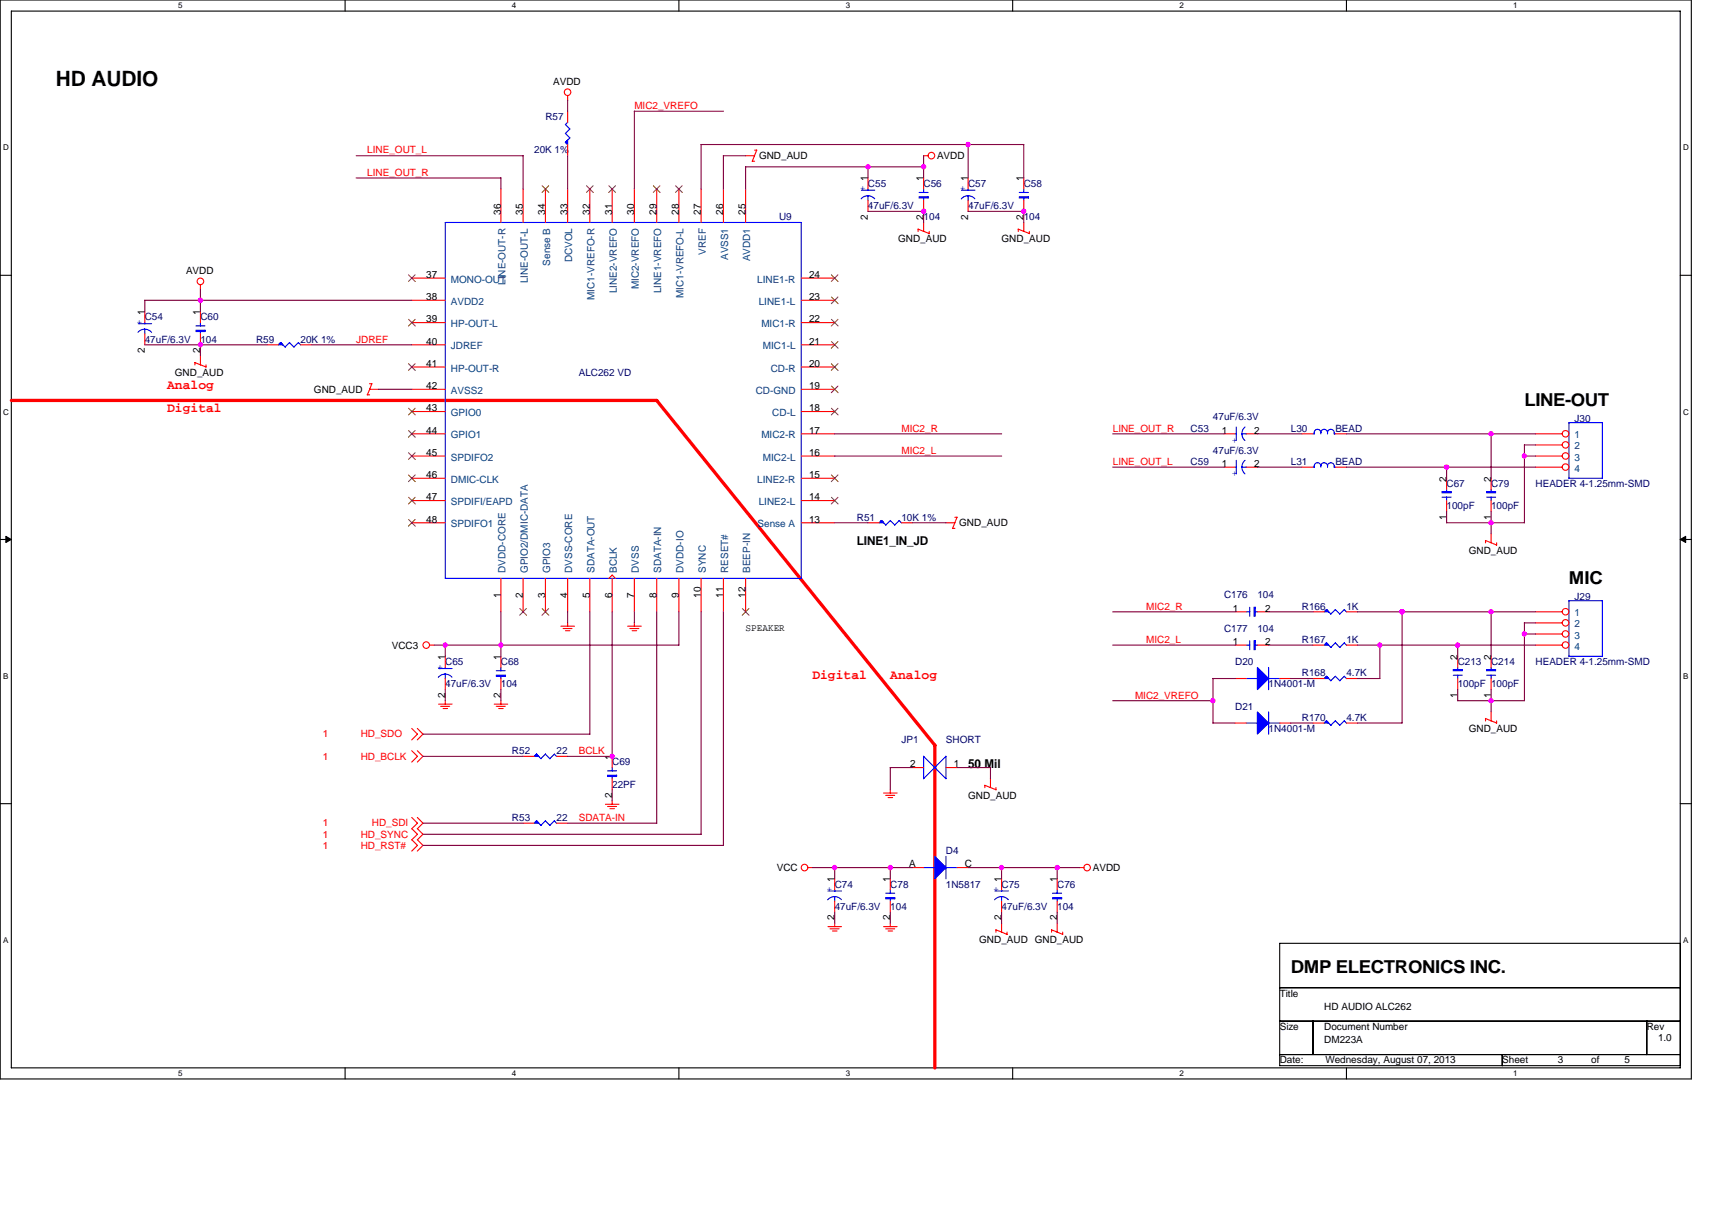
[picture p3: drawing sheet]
<svg xmlns="http://www.w3.org/2000/svg" width="297mm" height="210mm" viewBox="0 0 297 210" stroke-linecap="round" stroke-linejoin="round" font-family="sans-serif">
<path d="M0 0h293.5v187.2h-293.5zM2 1.9h289.5v183.4h-289.5z" fill="none" stroke="#000" stroke-width=".19"/>
<g fill="#fff">
<path d="M30.9 .2h.8v1.6h-.8z"/>
<path d="M30.9 185.5h.8v1.6h-.8z"/>
</g>
<path d="M59.9 0v1.9M59.9 185.3v1.9" fill="none" stroke="#000" stroke-width=".19"/>
<g fill="#fff">
<path d="M88.8 .2h.8v1.6h-.8z"/>
<path d="M88.8 185.5h.8v1.6h-.8z"/>
</g>
<path d="M117.8 0v1.9M117.8 185.3v1.9" fill="none" stroke="#000" stroke-width=".19"/>
<g fill="#fff">
<path d="M146.7 .2h.8v1.6h-.8z"/>
<path d="M146.7 185.5h.8v1.6h-.8z"/>
</g>
<path d="M175.7 0v1.9M175.7 185.3v1.9" fill="none" stroke="#000" stroke-width=".19"/>
<g fill="#fff">
<path d="M204.7 .2h.7v1.6h-.7z"/>
<path d="M204.7 185.5h.7v1.6h-.7z"/>
</g>
<path d="M233.6 0v1.9M233.6 185.3v1.9" fill="none" stroke="#000" stroke-width=".19"/>
<g fill="#fff">
<path d="M262.6 .2h.7v1.6h-.7z"/>
<path d="M262.6 185.5h.7v1.6h-.7z"/>
<path d="M.5 24.8h1v1.6h-1z"/>
<path d="M292 24.8h1v1.6h-1z"/>
<path d="M.5 70.7h1v1.5h-1z"/>
<path d="M292 70.7h1v1.5h-1z"/>
</g>
<path d="M0 47.8h2M291.5 47.8h2" fill="none" stroke="#000" stroke-width=".19"/>
<g fill="#fff">
<path d="M.5 116.5h.9v1.6h-.9z"/>
<path d="M292 116.5h.9v1.6h-.9z"/>
</g>
<path d="M0 93.6h2M291.5 93.6h2" fill="none" stroke="#000" stroke-width=".19"/>
<path d="M1 93.1l1 .5-1 .5zM291.5 93.6l1-.5v1z" fill="#000" stroke="#000" stroke-width=".17"/>
<g fill="#fff">
<path d="M.5 162.4h.9v1.5h-.9z"/>
<path d="M292 162.4h.9v1.5h-.9z"/>
</g>
<path d="M0 139.5h2M291.5 139.5h2M222 163.7h69.5v21.2h-69.5zM222 171.4h69.5M222 177.2h69.5M227.8 177.2v5.8M285.7 177.2v5.8M222 183h69.5M260.6 183v1.9" fill="none" stroke="#000" stroke-width=".19"/>
<path d="M2 69.5h111.9l48.3 59.8M162.2 129.3v56" fill="none" stroke="#f00" stroke-width=".57"/>
<g fill="none" stroke="#f00" stroke-width=".19">
<path d="M98.5 16.6v.8M98.5 19.3v1.9M86.9 32.8v5.8M90.8 32.8v5.8M94.6 32.8v5.8M98.5 25.1v1.9M98.5 32.8v5.8M102.3 32.8v5.8M106.2 32.8v5.8M110.1 32.8v5.8M113.9 32.8v5.8M117.8 32.8v5.8"/>
<path d="M121.6 32.8v5.8M125.5 32.8v5.8M129.3 27h1.6l-.4 1M129.4 32.8v5.8M130.5 28h.4M130.9 26.1h.4l-.4 1M150.6 30.9v1.9M150.6 34.7v2M159.3 39.8v.4M160.2 27h.8M160.2 38.6v1.6l-.9-.4M160.2 30.9v1.9"/>
<path d="M160.2 34.7v2M168 30.9v1.9M168 34.7v2M176.7 39.8v.4M177.6 38.6v1.6l-.9-.4M177.6 30.9v1.9M177.6 34.7v2M25.1 54v2M25.1 57.9v1.9M34.8 49.4v.8M34.8 54v2M34.8 57.9v1.9"/>
<path d="M46.4 59.8h1.9M52.2 59.8h1.9M71.5 59.8h5.8M71.5 56h5.8M71.5 52.1h5.8M71.5 48.3h5.8M139 59.8h5.8M139 56h5.8M139 52.1h5.8M139 48.3h5.8M160.2 40.1l1 .4M161.2 40.2v.4"/>
<path d="M177.6 40.1l1 .4M178.6 40.2v.4M33.8 62.9v.4M34.8 63.3l.9 .4M34.8 61.7v1.6l-1-.4M35.7 63.3v.4M64.1 66.6h.4M64.2 67.5l-.5 1h.4M64.5 66.6l-.4 1h1.6M71.5 67.6h5.8M71.5 79.1h5.8M71.5 75.3h5.8"/>
<path d="M71.5 71.4h5.8M71.5 63.7h5.8M139 67.6h5.8M139 79.1h5.8M139 75.3h5.8M139 71.4h5.8M139 63.7h5.8M212.4 75.3h1.9M216.2 75.3h2M225.9 75.3h1.9M231.7 75.3h1.9M266.4 79.1h4.7"/>
<path d="M266.4 75.3h4.7M266.4 77.2h4.7M71.5 90.7h5.8M71.5 86.9h5.8M71.5 83h5.8M139 90.7h5.8M139 86.9h5.8M139 83h5.8M150.6 90.7h1.9M156.4 90.7h1.9M164.1 90.7h1.6l-.4 1M165.3 91.7h.4"/>
<path d="M165.7 89.8h.4M166 89.8l-.4 .9M212.4 81.1h1.9M216.2 81.1h2M225.9 81.1h1.9M231.7 81.1h1.9M251 83v1.9M251 86.9v1.9M257.7 93.8v.4M258.7 94.2l1 .4v-.4M258.7 92.6v1.6l-1-.4M258.7 83v1.9"/>
<path d="M258.7 86.9v1.9M266.4 81.1h4.7M74.5 112h.9M77.3 113.9v1.9M77.3 117.8v1.9M86.9 100.4v5.8M86.9 113.9v1.9M86.9 117.8v1.9M90.8 100.4v5.8M94.6 100.4v5.8M97.3 108.7h2.4M97.7 109.1h1.5"/>
<path d="M98.1 109.5h.8M98.5 100.4v5.8M98.5 108.1v.6M102.3 100.4v5.8M105.6 100.4l.6-.6 .6 .6M106.2 100.4v5.8M108.9 108.7h2.3M109.3 109.1h1.5M109.7 109.5h.8M110.1 100.4v5.8M110.1 108.1v.6M113.9 100.4v5.8"/>
<path d="M117.8 100.4v5.8M121.6 100.4v5.8M125.5 100.4v5.8M129.4 100.4v5.8M214.3 112h1.9M214.3 117.8h1.9M214.3 106.2h1.9M218.2 112h1.9M218.2 106.2h1.9M222 117.8h2M227.8 112h2M227.8 117.8h2"/>
<path d="M227.8 106.2h2M233.6 112h1.9M233.6 117.8h1.9M233.6 106.2h1.9M252.9 113.9v1.9M252.9 117.8v1.9M258.7 113.9v1.9M258.7 117.8v1.9M266.4 112h4.7M266.4 106.2h4.7M266.4 108.1h4.7M266.4 110h4.7"/>
<path d="M71.4 130.3l1 1-1 .9M71.4 126.4l1 1-1 1M72.4 130.3l1 1-1 .9M72.4 126.4l1 1-1 1M76.1 122.2h2.3M76.5 122.6h1.5M76.9 123h.8M77.3 121.6v.6M85.7 122.2h2.4M86.1 122.6h1.6M86.5 123h.8M86.9 121.6v.6"/>
<path d="M90.8 131.3h1.9M96.6 131.3h1.9M105 139.6h2.4M105.4 140h1.6M106.2 131.3v1.9M106.2 135.1v2M106.2 139v.6M153.3 137.6h2.4M153.7 138h1.5M154.1 138.4h.8M154.5 137.1v.5M158.3 133.2h1.9"/>
<path d="M164.1 133.2h1.9M171.8 136.7l1 .4v-.4M171.8 135.1v1.6l-.9-.4v.4M214.3 125.5h1.9M222 125.5h2M227.8 125.5h2M233.6 125.5h1.9M257.7 124.7v.4M258.7 125.1l1 .4v-.4M258.7 123.5v1.6l-1-.4M71.4 143.8l1 1-1 1M71.4 141.9l1 1-1 .9"/>
<path d="M71.4 145.7l1 1-1 1M72.4 143.8l1 1-1 1M72.4 141.9l1 1-1 .9M72.4 145.7l1 1-1 1M90.8 142.9h1.9M96.6 142.9h1.9M105.8 140.3h.8M140.2 150.6h.8M144.8 152.5v1.9M144.8 156.4v1.9M154.5 152.5v1.9M154.5 156.4v1.9"/>
<path d="M158.3 150.6h1.9M166 150.6h2M173.8 152.5v1.9M173.8 156.4v1.9M183.4 152.5v1.9M183.4 156.4v1.9M187.3 150.6h.8M143.7 160.8h2.3M144 161.2h1.6M144.4 161.6h.8M144.8 160.2v.6M153.3 160.8h2.4"/>
<path d="M153.7 161.2h1.5M154.1 161.6h.8M154.5 160.2v.6M172.8 161.4l1 .4M172.8 161.4v.4M173.8 161.7l.9 .5M173.8 160.2v1.6M174.7 161.8v.4M183.4 161.7l1 .5M183.4 160.2v1.6l-1-.4 .1 .4M184.4 161.8v.4"/>
<circle cx="98.5" cy="16" r=".57"/>
<circle cx="161.6" cy="27" r=".57"/>
<circle cx="34.8" cy="48.8" r=".57"/>
<circle cx="271.6" cy="77.2" r=".57"/>
<circle cx="271.6" cy="75.3" r=".57"/>
<circle cx="271.6" cy="79.1" r=".57"/>
<circle cx="271.6" cy="81.1" r=".57"/>
<circle cx="74" cy="111.9" r=".57"/>
<circle cx="271.6" cy="108.1" r=".57"/>
<circle cx="271.6" cy="106.2" r=".57"/>
<circle cx="271.6" cy="111.9" r=".57"/>
<circle cx="271.6" cy="110" r=".57"/>
<circle cx="139.6" cy="150.6" r=".57"/>
<circle cx="188.6" cy="150.6" r=".57"/>
</g>
<g fill="none" stroke="#00f" stroke-width=".19">
<path d="M77.3 38.6h61.7v61.8h-61.7zM98.1 24.7l.4 .4M98.1 23.1l.8 .8M98.1 21.6l.8 .8M98.5 21.2l-.4 .4M98.9 23.9l-.8 .8M98.9 22.4l-.8 .8M149.4 34.5a1.54 1.54 0 0 1 1.2-.5 1.54 1.54 0 0 1 1.2 .5M149.5 33h2.3M150.6 32.8v.2M150.6 34v.8M159.5 33.4h1.5"/>
<path d="M160.2 32.8v.6M160.2 34.4v.4M166.8 33h2.4M168 32.8v.2M168 34v.8M169.1 34.5a1.55 1.55 0 0 0-1.2-.5h.1a1.46 1.46 0 0 0-1.2 .5M176.8 33.4h1.6M177.6 32.8v.6M177.6 34.4v.4M24 56.2h2.3M25.1 57.1a1.54 1.54 0 0 1 1.2 .6M25.1 57.1a1.46 1.46 0 0 0-1.2 .6"/>
<path d="M25.1 56v.2M25.1 57.1v.8M34 56.6h1.6M34.8 56v.6M34.8 57.5v.4M48.7 59.5l.8 .7M48.7 59.4l-.4 .4M50.2 59.5l.8 .7M50.2 59.4l-.7 .8M51.8 59.5l.4 .4M51.8 59.4l-.8 .8M214.3 75.3h.2"/>
<path d="M214.5 74.1v2.3M214.5 79.9v2.3M215.5 75.3h.8M216 79.9a1.46 1.46 0 0 0-.5 1.1v.1a1.54 1.54 0 0 0 .5 1.1M216 74.1a1.46 1.46 0 0 0-.5 1.2 1.54 1.54 0 0 0 .5 1.2M228 75.1a.57 .57 0 0 1 .6-.6 .57 .57 0 0 1 .6 .6M228 75.1v.2h-.2M229.2 75.1a.58 .58 0 0 1 .6-.6 .58 .58 0 0 1 .5 .6 .58 .58 0 0 1 .6-.6 .58 .58 0 0 1 .6 .6M229.2 75.1v.2M230.3 75.1v.2M231.5 75.3h.2M231.5 75.1v.2"/>
<path d="M272.2 73.3h5.8v9.7h-5.8zM152.9 90.3l.8 .8M152.9 90.3l-.4 .4M154.5 90.3l.8 .8M154.5 90.3l-.8 .8M156 90.3l.4 .4M156 90.3l-.8 .8M214.3 81.1h.2M215.5 81.1h.8M228 80.9a.57 .57 0 0 1 .6-.6 .57 .57 0 0 1 .6 .6M228 80.9v.2h-.2M229.2 80.9a.58 .58 0 0 1 .6-.6 .58 .58 0 0 1 .5 .6 .58 .58 0 0 1 .6-.6 .58 .58 0 0 1 .6 .6"/>
<path d="M229.2 80.9v.2M230.3 80.9v.2M231.5 81.1h.2M231.5 80.9v.2M250.2 86.3h1.6M251 84.9v.4M251 86.3v.6M257.9 86.3h1.6M258.7 84.9v.4M258.7 86.3v.6M76.1 116h2.3M77.2 117h.1a1.54 1.54 0 0 1 1.1 .5"/>
<path d="M77.2 117a1.54 1.54 0 0 0-1.2 .5M77.3 115.8v.2M77.3 117v.8M86.1 116.4h1.6M86.9 115.8v.6M86.9 117.4v.4M216.2 106.2h.6M216.2 112h.6M216.2 117.8h2M216.8 105.4v1.6M216.8 111.2v1.6M217.8 106.2h.4"/>
<path d="M217.8 112h.4M220.1 115.8v3.9M220.1 117.8h2M229.8 112l.4-.5 .7 .9M230.1 117.4l.8 .8M230.1 105.8l.8 .8M230.2 117.3l-.4 .5M230.2 105.8l-.4 .4M231.7 117.4l.8 .8M231.7 105.8l.8 .8M231.7 111.6l.8 .8M231.7 117.3l-.8 .8"/>
<path d="M231.7 105.8l-.8 .8M231.7 111.5l-.8 .9M233.2 117.4l.4 .4M233.2 105.8l.4 .4M233.3 117.3l-.9 .8M233.3 105.8l-.9 .8M233.6 112l-.3-.5-.9 .9M252.2 117.2h1.5M252.9 115.8v.4M252.9 117.2v.6M257.9 117.2h1.6M258.7 115.8v.4"/>
<path d="M258.7 117.2v.6M272.2 104.2h5.8v9.7h-5.8zM93.1 130.9l.8 .8M93.1 130.9l-.4 .4M93.8 131.7l.9-.8 .7 .8M96.2 130.9l.4 .4M96.2 130.9l-.8 .8M105.4 133.8h1.6M106.2 133.2v.6M106.2 134.7v.4M160.2 131.2v3.9M160.2 131.3l3.9 3.8"/>
<path d="M164.1 131.2v3.9M164.1 131.3l-3.9 3.8M216.2 125.5h2M220.1 123.5v3.9M220.1 125.5h2M230.1 125.1l.8 .8M230.2 125.1l-.4 .4M231.7 125.1l-.8 .8M233.2 125.1l.4 .4M233.3 125.1l-.8 .8-.8-.8M93.1 142.5l.8 .8M93.1 142.4l-.4 .5"/>
<path d="M93.8 143.2l.9-.8 .7 .9M96.2 142.5l.4 .4M96.2 142.4l-.8 .8M143.7 154.6h2.3M144.8 154.4v.2M144.8 155.6v.8M146 156.1a1.55 1.55 0 0 0-1.2-.5 1.54 1.54 0 0 0-1.2 .5M153.7 155h1.5M154.5 154.4v.6M154.5 156v.4M160.2 150.6h2M164.1 148.6v3.9"/>
<path d="M164.1 150.6h2M172.6 154.6h2.4M173.8 155.6a1.54 1.54 0 0 1 1.1 .5M173.8 155.6a1.54 1.54 0 0 0-1.2 .5M173.8 154.4v.2M173.8 155.6v.8M182.6 155h1.6M183.4 154.4v.6M183.4 156v.4"/>
</g>
<g fill="#00f" stroke="#00f" stroke-width=".19">
<path d="M153.7 155.8v.2h1.5v-.2z" fill-rule="evenodd"/>
<path d="M230.1 117.4l.4 .4h-.7l.3-.4 .4 .4z" fill-rule="evenodd"/>
<path d="M105.4 134.5v.2h1.6v-.2z" fill-rule="evenodd"/>
<path d="M34 57.3v.2h1.6v-.2z" fill-rule="evenodd"/>
<path d="M257.9 85.3v.2h1.6v-.2z" fill-rule="evenodd"/>
<path d="M48.7 59.5l.4 .3h-.8l.4-.3 .4 .3z" fill-rule="evenodd"/>
<path d="M176.9 34.2v.2h1.5v-.2z" fill-rule="evenodd"/>
<path d="M217.6 105.4v1.5h.2v-1.5z" fill-rule="evenodd"/>
<path d="M162.2 148.6l1.9 2-1.9 1.9z" fill-rule="evenodd"/>
<path d="M230.1 125.1l.4 .4h-.7l.3-.4 .4 .4z" fill-rule="evenodd"/>
<path d="M182.6 155.8v.2h1.6v-.2z" fill-rule="evenodd"/>
<path d="M159.5 34.2v.2h1.5v-.2z" fill-rule="evenodd"/>
<path d="M217.6 111.2v1.5h.2v-1.5z" fill-rule="evenodd"/>
<path d="M152.9 90.3l.4 .4h-.8l.4-.4 .4 .4z" fill-rule="evenodd"/>
<path d="M92.7 131.3l.4-.4 .4 .4-.4-.4 .4 .4z" fill-rule="evenodd"/>
<path d="M230.1 105.8l.4 .4h-.7l.3-.4 .4 .4z" fill-rule="evenodd"/>
<path d="M98.5 24.3v.8l-.4-.4z" fill-rule="evenodd"/>
<path d="M250.2 85.3v.2h1.6v-.2z" fill-rule="evenodd"/>
<path d="M230.1 111.6l.4 .4h-.7l.3-.4 .4 .4z" fill-rule="evenodd"/>
<path d="M252.2 116.2v.2h1.5v-.2z" fill-rule="evenodd"/>
<path d="M93.1 142.5l.4 .4h-.8l.4-.4 .4 .4z" fill-rule="evenodd"/>
<path d="M86.1 117.2v.2h1.6v-.2z" fill-rule="evenodd"/>
<path d="M218.2 115.8l1.9 2-1.9 1.9z" fill-rule="evenodd"/>
<path d="M257.9 116.2v.2h1.6v-.2z" fill-rule="evenodd"/>
<path d="M218.2 123.5l1.9 2-1.9 1.9z" fill-rule="evenodd"/>
</g>
<g fill="none" stroke="#804000" stroke-width=".17">
<path d="M94.1 32.2l1.1 1.2M95.2 32.2l-1.2 1.2M101.8 32.2l1.1 1.2M102.9 32.2l-1.2 1.2M105.6 32.2l1.2 1.2M106.8 32.2l-1.2 1.2M113.4 32.2l1.1 1.2M114.5 32.2l-1.2 1.2M117.2 32.2l1.2 1.2M118.4 32.2l-1.2 1.2M70.9 47.7l1.1 1.2M70.9 55.4l1.1 1.2"/>
<path d="M72 55.4l-1.1 1.2M72 47.7l-1.1 1.2M144.2 59.3l1.2 1.1M144.2 55.4l1.2 1.2M144.2 51.5l1.2 1.2M144.2 47.7l1.2 1.2M145.4 59.3l-1.2 1.1M145.4 55.4l-1.2 1.2M145.4 51.5l-1.2 1.2M145.4 47.7l-1.2 1.2M70.9 63.1l1.1 1.2M70.9 70.8l1.1 1.2"/>
<path d="M70.9 74.7l1.1 1.2M70.9 78.6l1.1 1.1M72 78.6l-1.1 1.1M72 74.7l-1.1 1.2M72 63.1l-1.1 1.2M72 70.8l-1.1 1.2M144.2 70.8l1.2 1.2M144.2 67l1.2 1.2M144.2 63.1l1.2 1.2M145.4 70.8l-1.2 1.2M145.4 67l-1.2 1.2M145.4 63.1l-1.2 1.2"/>
<path d="M70.9 82.4l1.1 1.2M70.9 86.3l1.1 1.2M70.9 90.1l1.1 1.2M72 82.4l-1.1 1.2M72 86.3l-1.1 1.2M72 90.1l-1.1 1.2M144.2 86.3l1.2 1.2M144.2 82.4l1.2 1.2M145.4 86.3l-1.2 1.2M145.4 82.4l-1.2 1.2M90.2 105.6l1.2 1.2M91.3 105.6l-1.1 1.2"/>
<path d="M94.1 105.6l1.1 1.2M95.2 105.6l-1.2 1.2M128.8 105.6l1.2 1.2M129.9 105.6l-1.1 1.2"/>
</g>
<g fill="none" stroke="#800040" stroke-width=".19">
<path d="M98.5 17.4v1.9M125.5 19.3h-15.4v13.5M61.8 30.9h25.1M61.8 27h29M86.9 30.9v1.9M90.8 27v5.8M98.5 27v5.8M125.5 27h3.9M125.5 27v5.8M150.6 36.7h9.6v1.9M150.6 28.9v2M160.2 27v3.9"/>
<path d="M160.2 29h-30.9l.1 3.8M168 36.7h9.6v1.9M168 25.1v5.8M177.6 30.9v-5.8h-56v7.7M25.1 59.8h21.3M34.8 50.2v3.8M34.8 59.8v2M54.1 59.8h17.4M71.5 52.1h-46.4v1.9M65.7 67.6h5.8M144.8 75.3h29M144.8 79.1h29"/>
<path d="M193.1 75.3h19.3M218.1 75.3h7.8M233.6 75.3h32.8M258.7 75.3v7.7M264.5 77.2h1.9M264.5 79.1h1.9M264.5 77.2v13.5h-13.5v-1.9M144.8 90.7h5.8M158.3 90.7h5.8M193.1 81.1h19.3M218.1 81.1h7.8M233.6 81.1h32.8"/>
<path d="M251 81v2M258.7 88.8v3.8M77.3 111.9v2M77.3 119.7v1.9M86.9 106.2v7.7M86.9 119.7v1.9M98.5 106.2v1.9M102.3 106.2v21.2M106.2 106.2v25.1h-7.7M110.1 106.2v1.9M113.9 106.2v36.7M117.8 106.2v5.8h-42.5"/>
<path d="M121.6 106.2v38.6h-48.2M125.5 106.2v40.5M193.1 112h21.2M193.1 106.2h21.2M210.4 117.8h3.9M210.5 117.7v7.8M220.1 112h7.7M220.1 106.2h7.7M223.9 117.8h3.9M235.5 112h30.9M235.5 106.2h30.9M239.4 111.9v5.9h-3.9"/>
<path d="M243.3 106.2v19.3h-7.8M252.9 111.9v2M252.9 119.7v1.9M258.7 106.2v7.7M258.7 119.7v3.8M264.5 108.1h1.9M264.5 110h1.9M264.5 108.1v13.5h-11.6M73.4 127.4h28.9M73.4 131.3h17.4M106.2 137.1v1.9M158.3 133.2h-3.8v3.9"/>
<path d="M166 133.2h5.9M171.8 133.2v1.9M193.1 121.6h17.4M210.4 125.5h3.9M223.9 125.5h3.9M73.4 146.7h52.1M73.4 142.9h17.4M98.5 142.9h15.5M140.9 150.6h17.4M144.8 150.5v2M144.8 158.3v1.9M154.5 150.5v2"/>
<path d="M154.5 158.3v1.9M168 150.6h19.3M173.8 150.5v2M173.8 158.3v1.9M183.4 150.5v2M183.4 158.3v1.9"/>
</g>
<g fill="#f0f" stroke="#f0f" stroke-width=".19">
<circle cx="77.2" cy="111.9" r=".38"/>
<circle cx="106.2" cy="131.3" r=".38"/>
<circle cx="144.8" cy="150.6" r=".38"/>
<circle cx="154.5" cy="150.6" r=".38"/>
<circle cx="183.4" cy="150.6" r=".38"/>
<circle cx="173.8" cy="150.6" r=".38"/>
<circle cx="86.9" cy="111.9" r=".38"/>
<circle cx="258.7" cy="90.7" r=".38"/>
<circle cx="251" cy="81.1" r=".37"/>
<circle cx="258.7" cy="75.3" r=".38"/>
<circle cx="160.3" cy="36.7" r=".38"/>
<circle cx="150.6" cy="28.9" r=".38"/>
<circle cx="177.6" cy="36.7" r=".38"/>
<circle cx="168" cy="25.1" r=".38"/>
<circle cx="34.8" cy="59.8" r=".38"/>
<circle cx="34.8" cy="52.1" r=".38"/>
<circle cx="160.3" cy="28.9" r=".38"/>
<circle cx="258.7" cy="121.6" r=".38"/>
<circle cx="252.9" cy="111.9" r=".38"/>
<circle cx="210.4" cy="121.6" r=".38"/>
<circle cx="243.3" cy="106.2" r=".38"/>
<circle cx="239.4" cy="111.9" r=".38"/>
<circle cx="258.7" cy="106.2" r=".38"/>
<circle cx="264.5" cy="110" r=".38"/>
<circle cx="264.5" cy="79.1" r=".38"/>
</g>
<text font-size="3.7" x="9.7" y="15">HD AUDIO</text>
<g font-size="3.1">
<text x="264.5" y="70.4">LINE-OUT</text>
<text x="272.2" y="101.3">MIC</text>
<text x="224" y="168.9">DMP ELECTRONICS INC.</text>
</g>
<g font-size="2.3" fill="#f00">
<text x="29" y="71.4">Digital</text>
<text x="29" y="67.6">Analog</text>
<text x="140.9" y="117.8">Digital</text>
<text x="154.5" y="117.8">Analog</text>
</g>
<g font-size="2.1">
<text x="148.7" y="94.6">LINE1_IN_JD</text>
<text x="168" y="133.2">50 Mil</text>
</g>
<g font-size="1.7">
<text x="96" y="14.7">AVDD</text>
<text x="131.7" y="27.6">GND_AUD</text>
<text x="162.6" y="27.6">AVDD</text>
<text x="160.2" y="31.5" transform="rotate(-90 160.2 31.5)">1</text>
<text x="177.6" y="31.5" transform="rotate(-90 177.6 31.5)">1</text>
<text x="86.9" y="37.3" transform="rotate(-90 86.9 37.3)">36</text>
<text x="90.7" y="37.3" transform="rotate(-90 90.7 37.3)">35</text>
<text x="94.6" y="37.3" transform="rotate(-90 94.6 37.3)">34</text>
<text x="98.5" y="37.3" transform="rotate(-90 98.5 37.3)">33</text>
<text x="102.3" y="37.3" transform="rotate(-90 102.3 37.3)">32</text>
<text x="106.2" y="37.3" transform="rotate(-90 106.2 37.3)">31</text>
<text x="110" y="37.3" transform="rotate(-90 110 37.3)">30</text>
<text x="113.9" y="37.3" transform="rotate(-90 113.9 37.3)">29</text>
<text x="117.8" y="37.3" transform="rotate(-90 117.8 37.3)">28</text>
<text x="121.6" y="37.3" transform="rotate(-90 121.6 37.3)">27</text>
<text x="125.5" y="37.3" transform="rotate(-90 125.5 37.3)">26</text>
<text x="129.3" y="37.3" transform="rotate(-90 129.3 37.3)">25</text>
<text x="150.6" y="38.1" transform="rotate(-90 150.6 38.1)">2</text>
<text x="160.2" y="38.1" transform="rotate(-90 160.2 38.1)">2</text>
<text x="168" y="38.1" transform="rotate(-90 168 38.1)">2</text>
<text x="177.6" y="38.1" transform="rotate(-90 177.6 38.1)">2</text>
<text x="32.3" y="47.5">AVDD</text>
<text x="155.8" y="42.1">GND_AUD</text>
<text x="173.8" y="42.1">GND_AUD</text>
<text x="74" y="48.2">37</text>
<text x="74" y="52.1">38</text>
<text x="140.4" y="52.1">23</text>
<text x="140.4" y="48.2">24</text>
<text x="34.8" y="54.6" transform="rotate(-90 34.8 54.6)">1</text>
<text x="74" y="56">39</text>
<text x="74" y="59.8">40</text>
<text x="140.4" y="59.8">21</text>
<text x="140.4" y="56">22</text>
<text x="25.1" y="61.3" transform="rotate(-90 25.1 61.3)">2</text>
<text x="30.3" y="65.2">GND_AUD</text>
<text x="34.8" y="61.3" transform="rotate(-90 34.8 61.3)">2</text>
<text x="74" y="63.7">41</text>
<text x="140.4" y="63.7">20</text>
<text x="54.5" y="68.1">GND_AUD</text>
<text x="74" y="67.5">42</text>
<text x="74" y="71.4">43</text>
<text x="140.4" y="71.4">18</text>
<text x="140.4" y="67.5">19</text>
<text x="74" y="75.3">44</text>
<text x="140.4" y="75.3">17</text>
<text x="212" y="75.3">1</text>
<text x="217.6" y="75.3">2</text>
<text x="74" y="79.1">45</text>
<text x="74" y="83">46</text>
<text x="140.4" y="83">15</text>
<text x="140.4" y="79.1">16</text>
<text x="212" y="81">1</text>
<text x="217.6" y="81">2</text>
<text x="251" y="83.6" transform="rotate(-90 251 83.6)">2</text>
<text x="258.7" y="83.6" transform="rotate(-90 258.7 83.6)">2</text>
<text x="74" y="86.8">47</text>
<text x="140.4" y="86.8">14</text>
<text x="74" y="90.7">48</text>
<text x="140.4" y="90.7">13</text>
<text x="166.4" y="91.3">GND_AUD</text>
<text x="251" y="90.2" transform="rotate(-90 251 90.2)">1</text>
<text x="258.7" y="90.2" transform="rotate(-90 258.7 90.2)">1</text>
<text x="254.8" y="96.1">GND_AUD</text>
<text x="86.9" y="103.7" transform="rotate(-90 86.9 103.7)">1</text>
<text x="90.7" y="103.7" transform="rotate(-90 90.7 103.7)">2</text>
<text x="94.6" y="103.7" transform="rotate(-90 94.6 103.7)">3</text>
<text x="98.5" y="103.7" transform="rotate(-90 98.5 103.7)">4</text>
<text x="102.3" y="103.7" transform="rotate(-90 102.3 103.7)">5</text>
<text x="106.2" y="103.7" transform="rotate(-90 106.2 103.7)">6</text>
<text x="110" y="103.7" transform="rotate(-90 110 103.7)">7</text>
<text x="113.9" y="103.7" transform="rotate(-90 113.9 103.7)">8</text>
<text x="117.8" y="103.7" transform="rotate(-90 117.8 103.7)">9</text>
<text x="121.6" y="103.7" transform="rotate(-90 121.6 103.7)">10</text>
<text x="125.5" y="103.7" transform="rotate(-90 125.5 103.7)">11</text>
<text x="129.3" y="103.7" transform="rotate(-90 129.3 103.7)">12</text>
<text x="213.9" y="106.2">1</text>
<text x="219.5" y="106.2">2</text>
<text x="68" y="112.5">VCC3</text>
<text x="129.4" y="109.5">SPEAKER</text>
<text x="213.9" y="111.9">1</text>
<text x="219.5" y="111.9">2</text>
<text x="86.9" y="114.5" transform="rotate(-90 86.9 114.5)">1</text>
<text x="252.9" y="114.5" transform="rotate(-90 252.9 114.5)">2</text>
<text x="258.7" y="114.5" transform="rotate(-90 258.7 114.5)">2</text>
<text x="77.2" y="121.1" transform="rotate(-90 77.2 121.1)">2</text>
<text x="86.9" y="121.1" transform="rotate(-90 86.9 121.1)">2</text>
<text x="252.9" y="121.1" transform="rotate(-90 252.9 121.1)">1</text>
<text x="258.7" y="121.1" transform="rotate(-90 258.7 121.1)">1</text>
<text x="106.2" y="131.8" transform="rotate(-90 106.2 131.8)">1</text>
<text x="254.8" y="127">GND_AUD</text>
<text x="157.9" y="133.2">2</text>
<text x="165.5" y="133.2">1</text>
<text x="106.2" y="138.5" transform="rotate(-90 106.2 138.5)">2</text>
<text x="168" y="138.6">GND_AUD</text>
<text x="134.8" y="151.2">VCC</text>
<text x="154.4" y="153.1" transform="rotate(-90 154.4 153.1)">1</text>
<text x="157.7" y="150.5">A</text>
<text x="167.4" y="150.5">C</text>
<text x="183.4" y="153.1" transform="rotate(-90 183.4 153.1)">1</text>
<text x="189.6" y="151.2">AVDD</text>
<text x="144.8" y="159.7" transform="rotate(-90 144.8 159.7)">2</text>
<text x="154.4" y="159.7" transform="rotate(-90 154.4 159.7)">2</text>
<text x="173.8" y="159.7" transform="rotate(-90 173.8 159.7)">2</text>
<text x="183.4" y="159.7" transform="rotate(-90 183.4 159.7)">2</text>
<text x="169.9" y="163.7">GND_AUD GND_AUD</text>
<text x="222" y="173">Title</text>
<text x="222" y="178.8">Size</text>
<text x="229.8" y="175.3">HD AUDIO ALC262</text>
<text x="229.8" y="178.8">Document Number</text>
<text x="285.7" y="178.8">Rev</text>
<text x="222" y="184.6">Date:</text>
<text x="229.8" y="181.1">DM223A</text>
<text x="230" y="184.6">Wednesday, August 07, 2013</text>
<text x="260.6" y="184.6">Sheet</text>
<text x="270.3" y="184.6">3</text>
<text x="276.1" y="184.6">of</text>
<text x="281.9" y="184.6">5</text>
<text x="287.7" y="180.7">1.0</text>
</g>
<g font-size="1.7" fill="#000080">
<text x="94.6" y="20.8">R57</text>
<text x="92.7" y="26.6">20K 1%</text>
<text x="150.6" y="32.4">C55</text>
<text x="160.2" y="32.4">C56</text>
<text x="168" y="32.4">C57</text>
<text x="177.6" y="32.4">C58</text>
<text x="135.2" y="38.2">U9</text>
<text x="150.6" y="36.3">47uF/6.3V</text>
<text x="160.2" y="38.2">104</text>
<text x="168" y="36.3">47uF/6.3V</text>
<text x="177.6" y="38.2">104</text>
<text x="25.1" y="55.6">C54</text>
<text x="25.1" y="59.5">47uF/6.3V</text>
<text x="34.8" y="55.6">C60</text>
<text x="34.8" y="59.5">104</text>
<text x="44.4" y="59.5">R59</text>
<text x="52.2" y="59.5">20K 1%</text>
<text x="100.4" y="65.2">ALC262 VD</text>
<text x="206.6" y="74.9">C53</text>
<text x="210.5" y="73">47uF/6.3V</text>
<text x="224" y="74.9">L30</text>
<text x="231.7" y="74.9">BEAD</text>
<text x="273.2" y="73.2">J30</text>
<text x="206.6" y="80.7">C59</text>
<text x="210.5" y="78.8">47uF/6.3V</text>
<text x="224" y="80.7">L31</text>
<text x="231.7" y="80.7">BEAD</text>
<text x="251" y="84.5">C67</text>
<text x="251" y="88.4">100pF</text>
<text x="258.7" y="84.5">C79</text>
<text x="258.7" y="88.4">100pF</text>
<text x="266.4" y="84.5">HEADER 4-1.25mm-SMD</text>
<text x="148.7" y="90.3">R51</text>
<text x="156.4" y="90.3">10K 1%</text>
<text x="212.4" y="103.8">C176</text>
<text x="218.2" y="103.8">104</text>
<text x="225.9" y="105.8">R166</text>
<text x="233.6" y="105.8">1K</text>
<text x="273.2" y="104.1">J29</text>
<text x="212.4" y="109.6">C177</text>
<text x="218.2" y="109.6">104</text>
<text x="225.9" y="111.6">R167</text>
<text x="233.6" y="111.6">1K</text>
<text x="77.3" y="115.4">C65</text>
<text x="77.3" y="119.3">47uF/6.3V</text>
<text x="86.9" y="115.4">C68</text>
<text x="86.9" y="119.3">104</text>
<text x="214.3" y="115.4">D20</text>
<text x="220.1" y="119.3">1N4001-M</text>
<text x="225.9" y="117.4">R168</text>
<text x="233.6" y="117.4">4.7K</text>
<text x="252.9" y="115.4">C213</text>
<text x="252.9" y="119.3">100pF 100pF</text>
<text x="258.7" y="115.4">C214</text>
<text x="266.4" y="115.4">HEADER 4-1.25mm-SMD</text>
<text x="214.3" y="123.1">D21</text>
<text x="225.9" y="125.1">R170</text>
<text x="233.6" y="125.1">4.7K</text>
<text x="88.8" y="130.9">R52</text>
<text x="96.6" y="130.9">22</text>
<text x="156.4" y="128.9">JP1</text>
<text x="164.1" y="128.9">SHORT</text>
<text x="220.1" y="127">1N4001-M</text>
<text x="106.2" y="132.8">C69</text>
<text x="106.2" y="136.7">22PF</text>
<text x="88.8" y="142.5">R53</text>
<text x="96.6" y="142.5">22</text>
<text x="164.1" y="148.3">D4</text>
<text x="144.8" y="154.1">C74</text>
<text x="154.5" y="154.1">C78</text>
<text x="164.1" y="154.1">1N5817</text>
<text x="173.8" y="154.1">C75</text>
<text x="183.4" y="154.1">C76</text>
<text x="144.8" y="157.9">47uF/6.3V</text>
<text x="154.5" y="157.9">104</text>
<text x="173.8" y="157.9">47uF/6.3V</text>
<text x="183.4" y="157.9">104</text>
</g>
<g font-size="1.7" fill="#f00">
<text x="110.1" y="18.9">MIC2_VREFO</text>
<text x="63.7" y="26.6">LINE_OUT_L</text>
<text x="63.7" y="30.5">LINE_OUT_R</text>
<text x="61.8" y="59.5">JDREF</text>
<text x="156.4" y="74.9">MIC2_R</text>
<text x="193.1" y="74.9">LINE_OUT_R</text>
<text x="156.4" y="78.8">MIC2_L</text>
<text x="193.1" y="80.7">LINE_OUT_L</text>
<text x="198.9" y="105.8">MIC2_R</text>
<text x="198.9" y="111.6">MIC2_L</text>
<text x="196.9" y="121.2">MIC2_VREFO</text>
<text x="56" y="131.8">1</text>
<text x="56" y="128">1</text>
<text x="62.6" y="131.8">HD_BCLK</text>
<text x="62.6" y="128">HD_SDO</text>
<text x="100.4" y="130.9">BCLK</text>
<text x="56" y="143.4">1</text>
<text x="64.5" y="143.4">HD_SDI</text>
<text x="100.4" y="142.5">SDATA-IN</text>
<text x="56" y="145.4">1</text>
<text x="56" y="147.3">1</text>
<text x="62.6" y="145.4">HD_SYNC</text>
<text x="62.6" y="147.3">HD_RST#</text>
</g>
<g font-size="1.7" fill="#00f">
<text x="150.2" y="33.2" transform="rotate(-90 150.2 33.2)">+ 1</text>
<text x="167.5" y="33.2" transform="rotate(-90 167.5 33.2)">+ 1</text>
<text x="24.7" y="56.4" transform="rotate(-90 24.7 56.4)">+ 1</text>
<text x="214.7" y="76" transform="rotate(180 214.7 76)">+</text>
<text x="214.7" y="81.8" transform="rotate(180 214.7 81.8)">+</text>
<text x="76.8" y="116.2" transform="rotate(-90 76.8 116.2)">+ 1</text>
<text x="144.4" y="154.8" transform="rotate(-90 144.4 154.8)">+ 1</text>
<text x="173.3" y="154.8" transform="rotate(-90 173.3 154.8)">+ 1</text>
</g>
<g font-size="1.7" fill="#004080">
<text x="95.4" y="46.1" transform="rotate(-90 95.4 46.1)">Sense B</text>
<text x="99.3" y="45.5" transform="rotate(-90 99.3 45.5)">DCVOL</text>
<text x="122.4" y="44.2" transform="rotate(-90 122.4 44.2)">VREF</text>
<text x="126.3" y="45.1" transform="rotate(-90 126.3 45.1)">AVSS1</text>
<text x="130.2" y="45.3" transform="rotate(-90 130.2 45.3)">AVDD1</text>
<text x="78.2" y="49">MONO-OUT</text>
<text x="78.2" y="52.9">AVDD2</text>
<text x="87.7" y="49.4" transform="rotate(-90 87.7 49.4)">LINE-OUT-R</text>
<text x="91.6" y="49.1" transform="rotate(-90 91.6 49.1)">LINE-OUT-L</text>
<text x="103.1" y="52" transform="rotate(-90 103.1 52)">MIC1-VREFO-R</text>
<text x="107" y="50.9" transform="rotate(-90 107 50.9)">LINE2-VREFO</text>
<text x="110.9" y="50.2" transform="rotate(-90 110.9 50.2)">MIC2-VREFO</text>
<text x="114.7" y="50.9" transform="rotate(-90 114.7 50.9)">LINE1-VREFO</text>
<text x="118.6" y="51.7" transform="rotate(-90 118.6 51.7)">MIC1-VREFO-L</text>
<text x="131.4" y="49">LINE1-R</text>
<text x="131.7" y="52.9">LINE1-L</text>
<text x="78.2" y="56.8">HP-OUT-L</text>
<text x="132.1" y="56.8">MIC1-R</text>
<text x="78.2" y="60.6">JDREF</text>
<text x="78.2" y="64.5">HP-OUT-R</text>
<text x="132.4" y="60.6">MIC1-L</text>
<text x="133.7" y="64.5">CD-R</text>
<text x="78.2" y="68.3">AVSS2</text>
<text x="131.1" y="68.3">CD-GND</text>
<text x="78.2" y="72.2">GPIO0</text>
<text x="78.2" y="76.1">GPIO1</text>
<text x="132.1" y="76.1">MIC2-R</text>
<text x="134" y="72.2">CD-L</text>
<text x="273.2" y="76.1">1</text>
<text x="273.2" y="78">2</text>
<text x="78.2" y="79.9">SPDIFO2</text>
<text x="78.2" y="83.8">DMIC-CLK</text>
<text x="131.4" y="83.8">LINE2-R</text>
<text x="132.4" y="79.9">MIC2-L</text>
<text x="273.2" y="79.9">3</text>
<text x="273.2" y="81.9">4</text>
<text x="78.2" y="87.7">SPDIFI/EAPD</text>
<text x="131.7" y="87.7">LINE2-L</text>
<text x="78.2" y="91.5">SPDIFO1</text>
<text x="131.4" y="91.5">Sense A</text>
<text x="87.7" y="99.4" transform="rotate(-90 87.7 99.4)">DVDD-CORE</text>
<text x="91.6" y="99.4" transform="rotate(-90 91.6 99.4)">GPIO2/DMIC-DATA</text>
<text x="95.4" y="99.4" transform="rotate(-90 95.4 99.4)">GPIO3</text>
<text x="99.3" y="99.4" transform="rotate(-90 99.3 99.4)">DVSS-CORE</text>
<text x="103.1" y="99.4" transform="rotate(-90 103.1 99.4)">SDATA-OUT</text>
<text x="107" y="99.4" transform="rotate(-90 107 99.4)">BCLK</text>
<text x="110.9" y="99.4" transform="rotate(-90 110.9 99.4)">DVSS</text>
<text x="114.7" y="99.4" transform="rotate(-90 114.7 99.4)">SDATA-IN</text>
<text x="118.6" y="99.4" transform="rotate(-90 118.6 99.4)">DVDD-IO</text>
<text x="122.4" y="99.4" transform="rotate(-90 122.4 99.4)">SYNC</text>
<text x="126.3" y="99.4" transform="rotate(-90 126.3 99.4)">RESET#</text>
<text x="130.2" y="99.4" transform="rotate(-90 130.2 99.4)">BEEP-IN</text>
<text x="273.2" y="107">1</text>
<text x="273.2" y="108.9">2</text>
<text x="273.2" y="110.8">3</text>
<text x="273.2" y="112.7">4</text>
</g>
<g font-size="1.4">
<text x="30.9" y="1.5">5</text>
<text x="88.8" y="1.5">4</text>
<text x="146.7" y="1.5">3</text>
<text x="204.7" y="1.5">2</text>
<text x="262.6" y="1.5">1</text>
<text x=".5" y="26.1">D</text>
<text x="292" y="26.1">D</text>
<text x=".5" y="71.9">C</text>
<text x="292" y="71.9">C</text>
<text x=".5" y="117.8">B</text>
<text x="292" y="117.8">B</text>
<text x=".5" y="163.6">A</text>
<text x="292" y="163.6">A</text>
<text x="30.9" y="186.8">5</text>
<text x="88.8" y="186.8">4</text>
<text x="146.7" y="186.8">3</text>
<text x="204.7" y="186.8">2</text>
<text x="262.6" y="186.8">1</text>
</g>
</svg>
